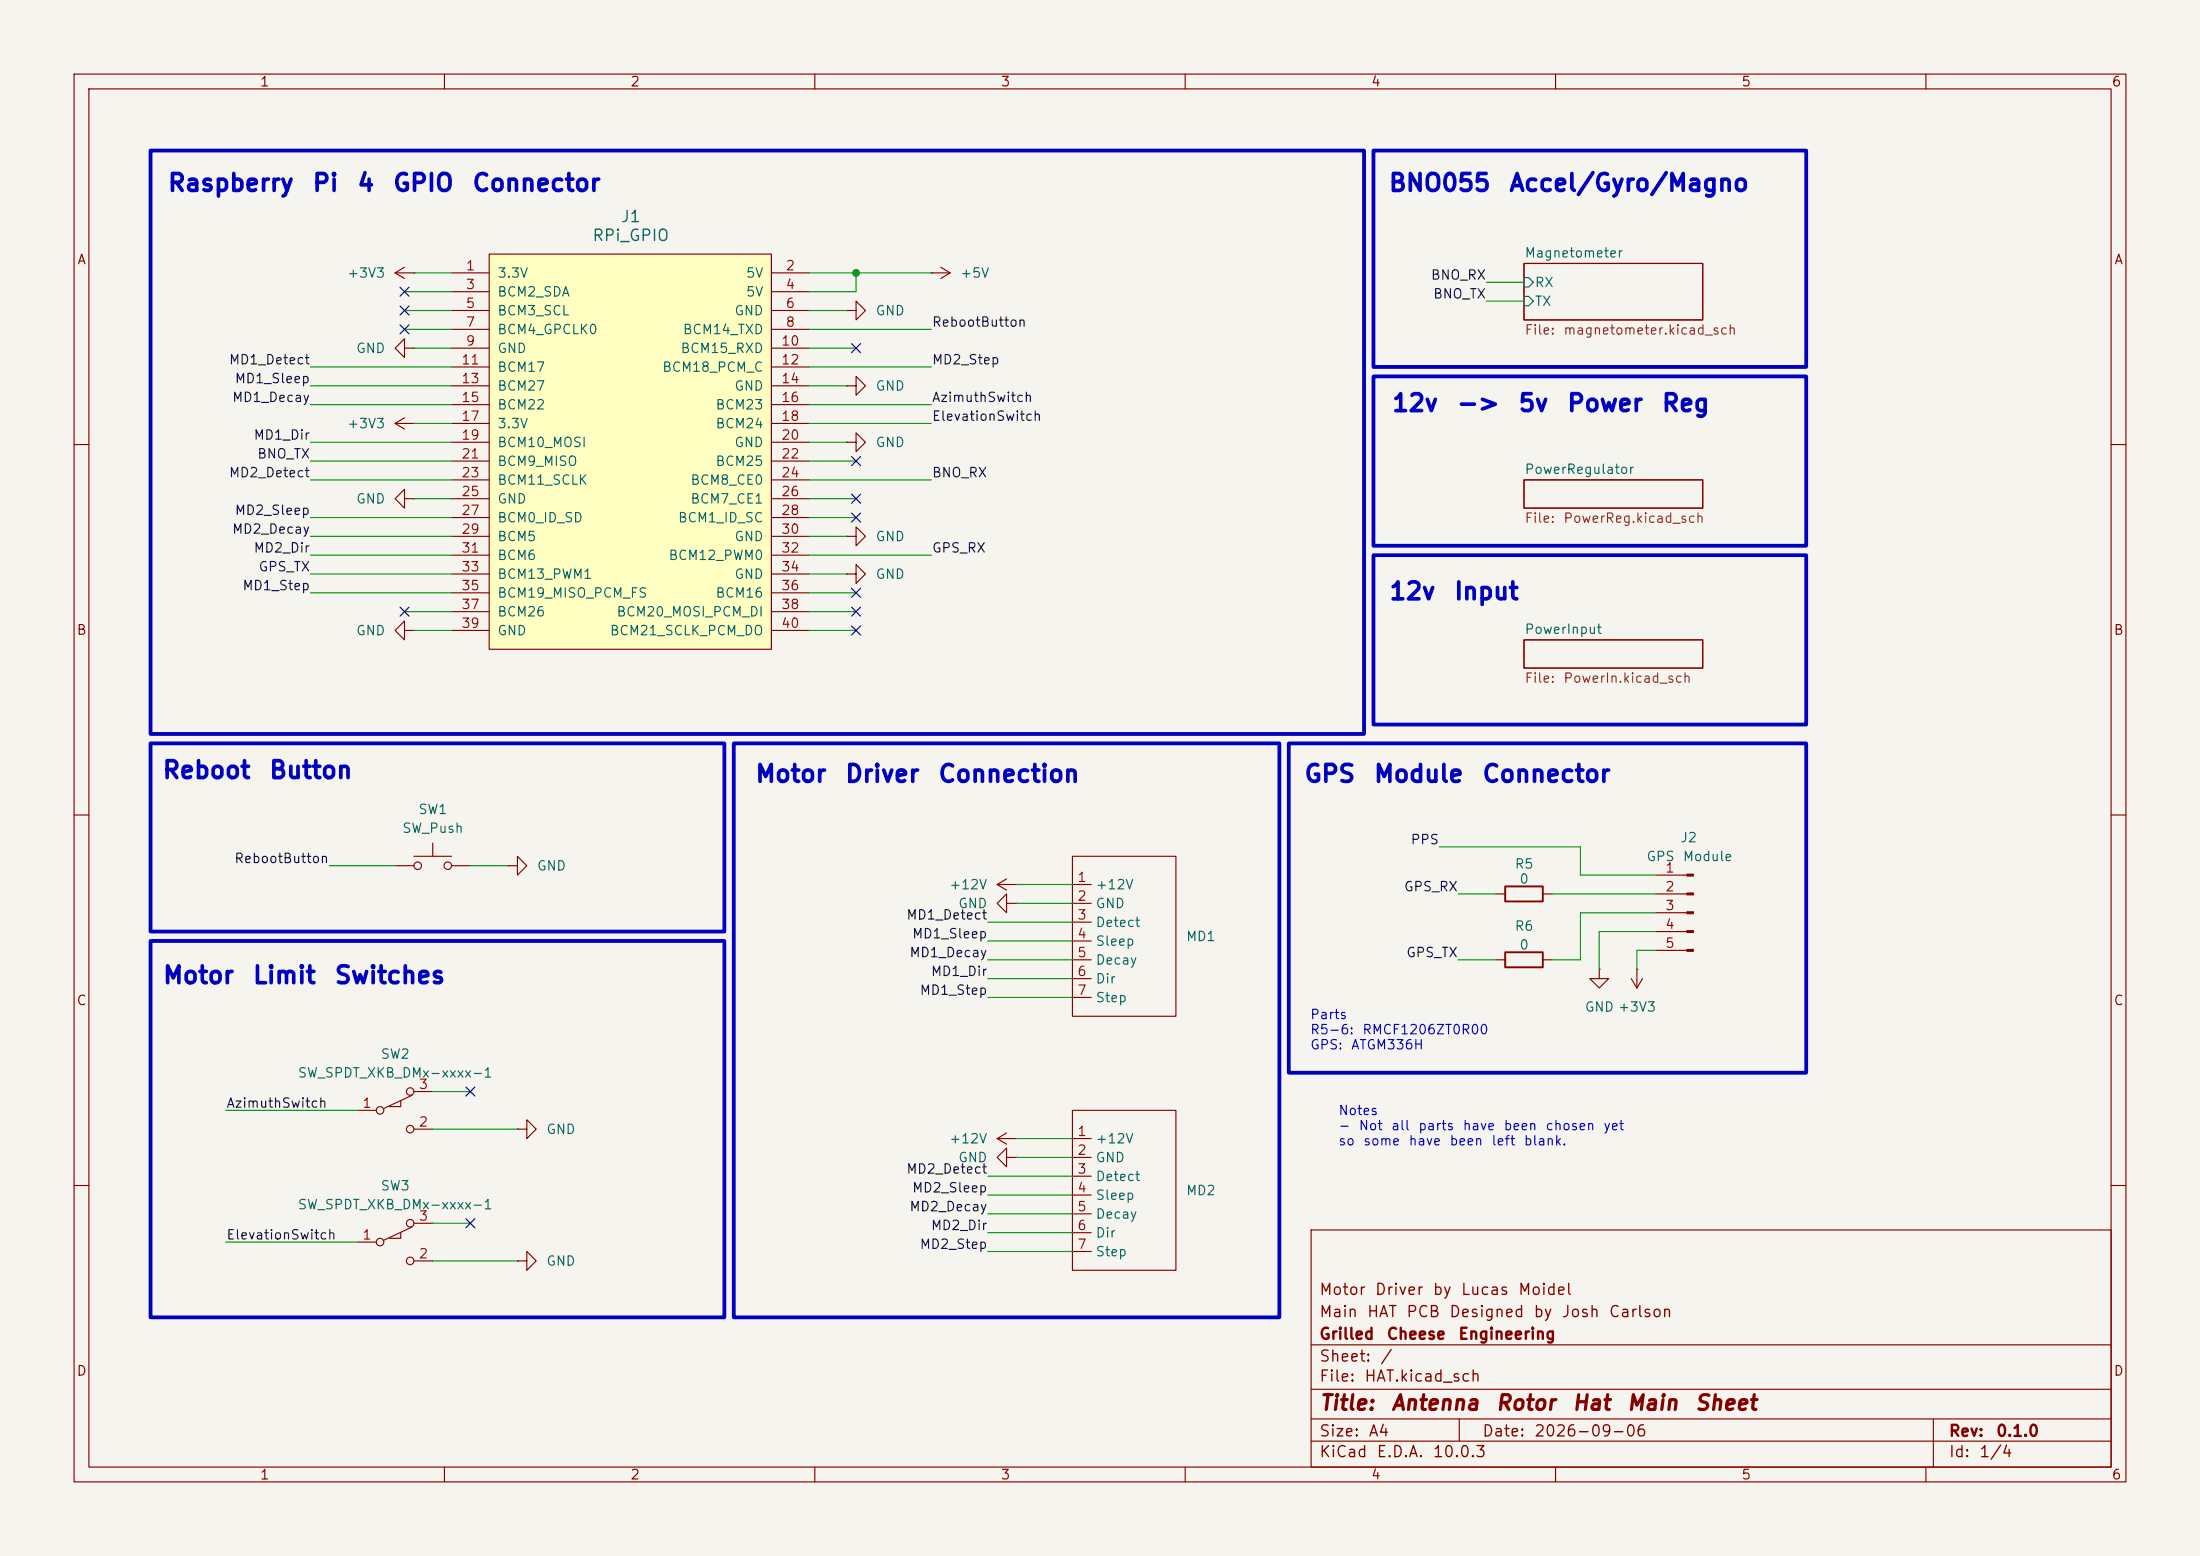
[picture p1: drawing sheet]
<svg xmlns="http://www.w3.org/2000/svg" width="297mm" height="210mm" viewBox="0 0 297 210" stroke-linecap="round" stroke-linejoin="round" font-family="sans-serif">
<path d="M0 0h297v210h-297z" fill="#f5f4ef" stroke="#f5f4ef" stroke-width=".14"/>
<g fill="none" stroke="#840000" stroke-width=".15">
<path d="M10 10h277v190h-277zM12 12h273v186h-273zM60 10v2M110 10v2M160 10v2M210 10v2M260 10v2M53.3 36.8l1.3 .8M53.3 36.8h2.6M54.6 36.1l-1.3 .7M55.9 36.8h.1M125.7 36.8h.1"/>
<path d="M125.7 36.8h2.6M127 36.1l1.3 .7M128.3 36.8l-1.3 .8M205.7 35.6h24.2v7.6h-24.2zM114.3 41.9h1.3v-1.3l1.2 1.3-1.2 1.3v-1.3M114.3 41.9h.1M10 60h2M114.3 77.5h1.3v-1.3l1.2 1.3-1.2 1.2v-1.2M114.3 77.5h.1M114.3 72.4h1.3v-1.3l1.2 1.3-1.2 1.3v-1.3M114.3 72.4h.1M205.7 64.8h24.2v3.8h-24.2z"/>
<path d="M285 60h2M205.7 86.4h24.2v3.8h-24.2zM10 110h2M223.5 118.1h4.2M285 110h2M135.9 121.9v-1.2l-1.3 1.2 1.3 1.3v-1.3h1.3M137.2 121.9h.1M201.9 120.7h1.3M201.9 129.5h1.3M208.3 120.7h1.2M208.3 129.5h1.2M215.9 130.8v1.3h1.3l-1.3 1.3-1.3-1.3h1.3"/>
<path d="M215.9 130.8h.1M220.2 132.1l.8 1.3M221 130.8h.1M221 130.8v2.6M221.7 132.1l-.7 1.3M223.5 120.7h4.2M223.5 123.2h4.2M223.5 125.7h4.2M223.5 128.3h4.2M69.8 152.4h1.3v-1.3l1.3 1.3-1.3 1.3v-1.3M69.8 152.4h.1M135.9 156.2v-1.3l-1.3 1.3 1.3 1.3v-1.3h1.3"/>
<path d="M137.2 156.2h.1M10 160h2M177 166h108v32h-108zM285 160h2M60 198v2M110 198v2M160 198v2M177 194.5h108M177 191.5h108M177 187.5h108M177 181.5h108M197 191.5v3"/>
<path d="M210 198v2M260 198v2M261 191.5v6.5"/>
</g>
<path d="M205.7 37.5h.7l.6 .6-.6 .6h-.7zM205.7 40h.7l.6 .6-.6 .7h-.7z" fill="none" stroke="#006464" stroke-width=".15"/>
<path d="M203.2 119.6h5.1v2.1h-5.1zM203.2 128.5h5.1v2.1h-5.1z" fill="none" stroke="#840000" stroke-width=".25"/>
<g fill="#840000" stroke="#840000" stroke-width=".15">
<path d="M227.7 118h.9v.2h-.9z"/>
<path d="M227.7 120.5h.9v.3h-.9z"/>
<path d="M227.7 123.1h.9v.2h-.9z"/>
<path d="M227.7 125.6h.9v.3h-.9z"/>
<path d="M227.7 128.1h.9v.3h-.9z"/>
</g>
<path d="M66 34.3h38.1v53.3h-38.1z" fill="#ffffc2"/>
<g fill="none" stroke="#840000" stroke-width=".15">
<path d="M61 36.8h5M61 39.4h5M66 34.3h38.1v53.3h-38.1zM104.1 36.8h5.1M104.1 39.4h5.1M53.3 57.2h2.6M53.3 57.2l1.3 .7M54.6 47v-1.3l-1.3 1.3 1.3 1.3v-1.3h1.3M54.6 56.4l-1.3 .8M55.9 47h.1M55.9 57.2h.1M61 41.9h5"/>
<path d="M61 44.5h5M61 47h5M61 49.5h5M61 52.1h5M61 54.6h5M61 57.2h5M61 59.7h5M104.1 41.9h5.1M104.1 44.5h5.1M104.1 47h5.1M104.1 49.5h5.1M104.1 52.1h5.1"/>
<path d="M104.1 54.6h5.1M104.1 57.2h5.1M104.1 59.7h5.1M114.3 52.1h1.3v-1.3l1.2 1.3-1.2 1.2v-1.2M114.3 52.1h.1M114.3 59.7h1.3v-1.3l1.2 1.3-1.2 1.3v-1.3M114.3 59.7h.1M54.6 67.3v-1.3l-1.3 1.3 1.3 1.3v-1.3h1.3M55.9 67.3h.1M61 62.2h5M61 64.8h5M61 67.3h5"/>
<path d="M61 69.9h5M61 72.4h5M61 74.9h5M61 77.5h5M104.1 62.2h5.1M104.1 64.8h5.1M104.1 67.3h5.1M104.1 69.9h5.1M104.1 72.4h5.1M104.1 74.9h5.1M104.1 77.5h5.1M54.6 85.1v-1.3l-1.3 1.3 1.3 1.3v-1.3h1.3"/>
<path d="M55.9 85.1h.1M61 80h5M61 82.6h5M61 85.1h5M104.1 80h5.1M104.1 82.6h5.1M104.1 85.1h5.1M53.3 116.8h2.6M55.9 115.6h5.1M58.4 113.8v1.8M61 116.8h2.5M68.6 116.8h1.2v-1.2l1.3 1.2-1.3 1.3v-1.3"/>
<path d="M68.6 116.8h.1M134.6 119.4l1.3 .7M134.6 119.4h2.6M135.9 118.6l-1.3 .8M137.2 119.4h.1M144.8 115.6h13.9v21.6h-13.9zM144.8 119.4h2.5M144.8 121.9h2.5M144.8 124.5h2.5M144.8 127h2.5M144.8 129.5h2.5M144.8 132.1h2.5"/>
<path d="M144.8 134.6h2.5M48.3 149.9h2.5M54.1 148.6v.8h-1.5M55.6 147.8l-3.8 1.8M55.9 152.4h2.5M55.9 147.3h2.5M134.6 153.7l1.3 .7M134.6 153.7h2.6M135.9 152.9l-1.3 .8M137.2 153.7h.1M144.8 149.9h13.9v21.6h-13.9zM144.8 153.7h2.5"/>
<path d="M144.8 156.2h2.5M144.8 158.8h2.5M48.3 167.6h2.5M54.1 166.4v.7h-1.5M55.6 165.6l-3.8 1.8M55.9 170.2h2.5M55.9 165.1h2.5M69.8 170.2h1.3v-1.3l1.3 1.3-1.3 1.3v-1.3M69.8 170.2h.1M144.8 161.3h2.5M144.8 163.8h2.5M144.8 166.4h2.5"/>
<path d="M144.8 168.9h2.5"/>
<circle cx="56.4" cy="116.8" r=".51"/>
<circle cx="60.5" cy="116.8" r=".51"/>
<circle cx="51.3" cy="149.9" r=".51"/>
<circle cx="55.4" cy="147.3" r=".51"/>
<circle cx="55.4" cy="152.4" r=".51"/>
<circle cx="51.3" cy="167.6" r=".51"/>
<circle cx="55.4" cy="170.2" r=".51"/>
<circle cx="55.4" cy="165.1" r=".51"/>
</g>
<g fill="none" stroke="#009600" stroke-width=".15">
<path d="M54.6 39.4h6.4M55.9 36.8h5.1M109.2 36.8h16.5M115.6 36.8v2.6h-6.4M200.7 38.1h5M41.9 54.6h19.1M41.9 59.7h19.1M41.9 52.1h19.1M41.9 49.5h19.1M54.6 41.9h6.4M54.6 44.5h6.4M55.9 57.2h5.1"/>
<path d="M55.9 47h5.1M109.2 54.6h16.5M109.2 59.7h5.1M109.2 57.2h16.5M109.2 52.1h5.1M109.2 41.9h5.1M109.2 44.5h16.5M109.2 49.5h16.5M109.2 47h6.4M200.7 40.6h5M41.9 64.8h19.1M41.9 62.2h19.1"/>
<path d="M41.9 77.5h19.1M41.9 69.9h19.1M41.9 74.9h19.1M41.9 72.4h19.1M55.9 67.3h5.1M109.2 64.8h16.5M109.2 62.2h6.4M109.2 77.5h5.1M109.2 69.9h6.4M109.2 74.9h16.5M109.2 72.4h5.1M109.2 67.3h6.4"/>
<path d="M41.9 80h19.1M54.6 82.6h6.4M55.9 85.1h5.1M109.2 80h6.4M109.2 82.6h6.4M109.2 85.1h6.4M44.4 116.8h8.9M63.5 116.8h5.1M137.2 119.4h7.6M194.3 114.3h19.1v3.8h10.1M133.3 134.6h11.5M133.3 132.1h11.5"/>
<path d="M133.3 129.5h11.5M133.3 124.5h11.5M133.3 127h11.5M137.2 121.9h7.6M196.8 129.5h5.1M196.8 120.7h5.1M209.5 120.7h14M223.5 123.2h-10.1v6.3h-3.9M223.5 125.7h-7.6v5.1M223.5 128.3h-2.5v2.5M30.5 149.9h17.8M58.4 147.3h5.1"/>
<path d="M58.4 152.4h11.4M133.3 158.8h11.5M137.2 153.7h7.6M137.2 156.2h7.6M30.5 167.6h17.8M58.4 165.1h5.1M58.4 170.2h11.4M133.3 161.3h11.5M133.3 163.8h11.5M133.3 166.4h11.5M133.3 168.9h11.5"/>
</g>
<g fill="none" stroke="#000084" stroke-width=".15">
<path d="M54 38.8l1.2 1.2M55.2 38.8l-1.2 1.2M54 41.3l1.2 1.2M54 43.8l1.2 1.3M55.2 41.3l-1.2 1.2M55.2 43.8l-1.2 1.3M115 46.4l1.2 1.2M116.2 46.4l-1.2 1.2M115 79.4l1.2 1.2M115 69.2l1.2 1.3M115 61.6l1.2 1.2M115 66.7l1.2 1.2"/>
<path d="M116.2 79.4l-1.2 1.2M116.2 69.2l-1.2 1.3M116.2 61.6l-1.2 1.2M116.2 66.7l-1.2 1.2M54 81.9l1.2 1.3M55.2 81.9l-1.2 1.3M115 81.9l1.2 1.3M115 84.5l1.2 1.2M116.2 81.9l-1.2 1.3M116.2 84.5l-1.2 1.2M62.9 146.7l1.2 1.2M64.1 146.7l-1.2 1.2"/>
<path d="M62.9 164.5l1.2 1.2M64.1 164.5l-1.2 1.2"/>
</g>
<path d="M20.3 20.3h163.8v78.8h-163.8zM185.4 20.3h58.4v29.2h-58.4zM185.4 50.8h58.4v22.9h-58.4zM185.4 74.9h58.4v22.9h-58.4zM20.3 100.3h77.5v25.4h-77.5zM99.1 100.3h73.6v77.5h-73.6zM174 100.3h69.8v44.5h-69.8zM20.3 127h77.5v50.8h-77.5z" fill="none" stroke="#0000c2" stroke-width=".51"/>
<circle cx="115.6" cy="36.8" r=".46" fill="#009600" stroke="#009600" stroke-width=".14"/>
<g font-size="2.3" fill="#0000c2">
<text x="22.5" y="26.4">Raspberry</text>
<text x="42" y="26.4">Pi</text>
<text x="48.1" y="26.4">4</text>
<text x="52.9" y="26.4">GPIO</text>
<text x="63.6" y="26.4">Connector</text>
<text x="187.3" y="26.4">BNO055</text>
<text x="203.6" y="26.4">Accel/Gyro/Magno</text>
<text x="187.8" y="56.1">12v</text>
<text x="196.5" y="56.1">-&gt;</text>
<text x="204.8" y="56.1">5v</text>
<text x="211.4" y="56.1">Power</text>
<text x="224.2" y="56.1">Reg</text>
<text x="187.4" y="81.5">12v</text>
<text x="196.2" y="81.5">Input</text>
<text x="21.8" y="105.6">Reboot</text>
<text x="36.2" y="105.6">Button</text>
<text x="101.8" y="106.1">Motor</text>
<text x="114" y="106.1">Driver</text>
<text x="126.5" y="106.1">Connection</text>
<text x="175.9" y="106.1">GPS</text>
<text x="185.3" y="106.1">Module</text>
<text x="200" y="106.1">Connector</text>
<text x="21.9" y="133.3">Motor</text>
<text x="34" y="133.3">Limit</text>
<text x="45" y="133.3">Switches</text>
</g>
<g font-size="2" fill="#840000">
<text x="178" y="190.8">Title:</text>
<text x="187.7" y="190.8">Antenna</text>
<text x="201.8" y="190.8">Rotor</text>
<text x="212.1" y="190.8">Hat</text>
<text x="219.5" y="190.8">Main</text>
<text x="228.7" y="190.8">Sheet</text>
</g>
<g font-size="1.5" fill="#006464">
<text x="79.9" y="32.9">RPi_GPIO</text>
<text x="83.7" y="30.4">J1</text>
</g>
<g font-size="1.5" fill="#840000">
<text x="178" y="178.2">Main</text>
<text x="178" y="175.2">Motor</text>
<text x="184.4" y="178.2">HAT</text>
<text x="185.5" y="175.2">Driver</text>
<text x="189.7" y="178.2">PCB</text>
<text x="193.3" y="175.2">by</text>
<text x="195.5" y="178.2">Designed</text>
<text x="197.1" y="175.2">Lucas</text>
<text x="204.8" y="175.2">Moidel</text>
<text x="206.9" y="178.2">by</text>
<text x="210.7" y="178.2">Josh</text>
<text x="217.1" y="178.2">Carlson</text>
<text x="178" y="184.2">Sheet:</text>
<text x="178" y="181.2">Grilled</text>
<text x="186.2" y="184.2">/</text>
<text x="187.1" y="181.2">Cheese</text>
<text x="196.8" y="181.2">Engineering</text>
<text x="178" y="186.9">File:</text>
<text x="184.1" y="186.9">HAT.kicad_sch</text>
<text x="178" y="197.1">KiCad</text>
<text x="178" y="194.3">Size:</text>
<text x="184.7" y="194.3">A4</text>
<text x="185.7" y="197.1">E.D.A.</text>
<text x="193.3" y="197.1">10.0.3</text>
<text x="200" y="194.3">Date:</text>
<text x="207" y="194.3">2026-09-06</text>
<text x="263" y="194.3">Rev:</text>
<text x="263" y="197.1">Id:</text>
<text x="267.1" y="197.1">1/4</text>
<text x="269.4" y="194.3">0.1.0</text>
</g>
<g font-size="1.3" fill="#840000">
<text x="35" y="12">1</text>
<text x="85" y="12">2</text>
<text x="135" y="12">3</text>
<text x="185" y="12">4</text>
<text x="235" y="12">5</text>
<text x="285" y="12">6</text>
<text x="10.3" y="36">A</text>
<text x="285.3" y="36">A</text>
<text x="10.3" y="86">B</text>
<text x="285.3" y="86">B</text>
<text x="10.3" y="136">C</text>
<text x="285.3" y="136">C</text>
<text x="10.3" y="186">D</text>
<text x="285.3" y="186">D</text>
<text x="35" y="200">1</text>
<text x="85" y="200">2</text>
<text x="135" y="200">3</text>
<text x="185" y="200">4</text>
<text x="235" y="200">5</text>
<text x="285" y="200">6</text>
</g>
<g font-size="1.3" fill="#006464">
<text x="205.7" y="35.1">Magnetometer</text>
<text x="46.8" y="37.8">+3V3</text>
<text x="67.1" y="37.8">3.3V</text>
<text x="67.1" y="40.3">BCM2_SDA</text>
<text x="100.6" y="37.8">5V</text>
<text x="100.6" y="40.3">5V</text>
<text x="129.5" y="37.8">+5V</text>
<text x="207.1" y="39.1">RX</text>
<text x="207.1" y="41.6">TX</text>
<text x="48" y="48">GND</text>
<text x="67.1" y="42.9">BCM3_SCL</text>
<text x="67.1" y="45.4">BCM4_GPCLK0</text>
<text x="67.1" y="48">GND</text>
<text x="91.8" y="48">BCM15_RXD</text>
<text x="92.1" y="45.4">BCM14_TXD</text>
<text x="99.1" y="42.9">GND</text>
<text x="118.1" y="42.9">GND</text>
<text x="67.1" y="50.5">BCM17</text>
<text x="67.1" y="53">BCM27</text>
<text x="89.3" y="50.5">BCM18_PCM_C</text>
<text x="99.1" y="53">GND</text>
<text x="118.1" y="53">GND</text>
<text x="46.8" y="58.1">+3V3</text>
<text x="67.1" y="55.6">BCM22</text>
<text x="67.1" y="58.1">3.3V</text>
<text x="96.5" y="55.6">BCM23</text>
<text x="96.5" y="58.1">BCM24</text>
<text x="67.1" y="60.7">BCM10_MOSI</text>
<text x="67.1" y="63.2">BCM9_MISO</text>
<text x="67.1" y="65.7">BCM11_SCLK</text>
<text x="93.1" y="65.7">BCM8_CE0</text>
<text x="96.5" y="63.2">BCM25</text>
<text x="99.1" y="60.7">GND</text>
<text x="118.1" y="60.7">GND</text>
<text x="205.7" y="64.3">PowerRegulator</text>
<text x="48" y="68.3">GND</text>
<text x="67.1" y="68.3">GND</text>
<text x="67.1" y="70.8">BCM0_ID_SD</text>
<text x="91.4" y="70.8">BCM1_ID_SC</text>
<text x="93.1" y="68.3">BCM7_CE1</text>
<text x="67.1" y="73.4">BCM5</text>
<text x="67.1" y="75.9">BCM6</text>
<text x="90.2" y="75.9">BCM12_PWM0</text>
<text x="99.1" y="73.4">GND</text>
<text x="118.1" y="73.4">GND</text>
<text x="67.1" y="78.4">BCM13_PWM1</text>
<text x="67.1" y="81">BCM19_MISO_PCM_FS</text>
<text x="67.1" y="83.5">BCM26</text>
<text x="83.1" y="83.5">BCM20_MOSI_PCM_DI</text>
<text x="96.5" y="81">BCM16</text>
<text x="99.1" y="78.4">GND</text>
<text x="118.1" y="78.4">GND</text>
<text x="48" y="86.1">GND</text>
<text x="67.1" y="86.1">GND</text>
<text x="82.2" y="86.1">BCM21_SCLK_PCM_DO</text>
<text x="205.7" y="85.9">PowerInput</text>
<text x="54.2" y="112.7">SW_Push</text>
<text x="56.4" y="110.2">SW1</text>
<text x="72.4" y="117.8">GND</text>
<text x="204.4" y="117.6">R5</text>
<text x="205" y="119.6">0</text>
<text x="222.2" y="116.5">GPS</text>
<text x="226.8" y="114">J2</text>
<text x="227.1" y="116.5">Module</text>
<text x="128.1" y="120.4">+12V</text>
<text x="129.3" y="122.9">GND</text>
<text x="147.8" y="120.4">+12V</text>
<text x="147.8" y="122.9">GND</text>
<text x="147.8" y="125.4">Detect</text>
<text x="204.4" y="125.9">R6</text>
<text x="147.8" y="128">Sleep</text>
<text x="147.8" y="130.5">Decay</text>
<text x="160" y="127.3">MD1</text>
<text x="205" y="128.5">0</text>
<text x="147.8" y="133.1">Dir</text>
<text x="147.8" y="135.6">Step</text>
<text x="213.9" y="136.9">GND +3V3</text>
<text x="51.3" y="143.2">SW2</text>
<text x="40.1" y="145.8">SW_SPDT_XKB_DMx-xxxx-1</text>
<text x="73.7" y="153.4">GND</text>
<text x="128.1" y="154.6">+12V</text>
<text x="147.8" y="154.6">+12V</text>
<text x="51.3" y="161">SW3</text>
<text x="129.3" y="157.2">GND</text>
<text x="147.8" y="157.2">GND</text>
<text x="147.8" y="159.7">Detect</text>
<text x="160" y="161.6">MD2</text>
<text x="40.1" y="163.5">SW_SPDT_XKB_DMx-xxxx-1</text>
<text x="147.8" y="162.3">Sleep</text>
<text x="147.8" y="164.8">Decay</text>
<text x="147.8" y="167.3">Dir</text>
<text x="73.7" y="171.2">GND</text>
<text x="147.8" y="169.9">Step</text>
</g>
<g font-size="1.3" fill="#a90000">
<text x="62.8" y="36.8">1</text>
<text x="62.8" y="39.3">3</text>
<text x="62.8" y="41.9">5</text>
<text x="106" y="36.8">2</text>
<text x="106" y="39.3">4</text>
<text x="106" y="41.9">6</text>
<text x="62.8" y="44.4">7</text>
<text x="62.8" y="47">9</text>
<text x="105.4" y="47">10</text>
<text x="106" y="44.4">8</text>
<text x="62.2" y="49.5">11</text>
<text x="62.2" y="52">13</text>
<text x="105.4" y="49.5">12</text>
<text x="105.4" y="52">14</text>
<text x="62.2" y="54.6">15</text>
<text x="62.2" y="57.1">17</text>
<text x="62.2" y="59.7">19</text>
<text x="105.4" y="54.6">16</text>
<text x="105.4" y="57.1">18</text>
<text x="105.4" y="59.7">20</text>
<text x="62.2" y="62.2">21</text>
<text x="62.2" y="64.7">23</text>
<text x="105.4" y="62.2">22</text>
<text x="105.4" y="64.7">24</text>
<text x="62.2" y="67.3">25</text>
<text x="62.2" y="69.8">27</text>
<text x="105.4" y="67.3">26</text>
<text x="105.4" y="69.8">28</text>
<text x="62.2" y="72.4">29</text>
<text x="62.2" y="74.9">31</text>
<text x="62.2" y="77.4">33</text>
<text x="105.4" y="72.4">30</text>
<text x="105.4" y="74.9">32</text>
<text x="105.4" y="77.4">34</text>
<text x="62.2" y="80">35</text>
<text x="62.2" y="82.5">37</text>
<text x="105.4" y="80">36</text>
<text x="105.4" y="82.5">38</text>
<text x="62.2" y="85.1">39</text>
<text x="105.4" y="85.1">40</text>
<text x="145.3" y="119.4">1</text>
<text x="224.7" y="118.1">1</text>
<text x="145.3" y="121.9">2</text>
<text x="145.3" y="124.4">3</text>
<text x="224.7" y="120.6">2</text>
<text x="224.7" y="123.2">3</text>
<text x="224.7" y="125.7">4</text>
<text x="145.3" y="127">4</text>
<text x="145.3" y="129.5">5</text>
<text x="224.7" y="128.2">5</text>
<text x="145.3" y="132.1">6</text>
<text x="145.3" y="134.6">7</text>
<text x="48.8" y="149.8">1</text>
<text x="56.4" y="147.3">3</text>
<text x="56.4" y="152.4">2</text>
<text x="145.3" y="153.6">1</text>
<text x="145.3" y="156.2">2</text>
<text x="145.3" y="158.7">3</text>
<text x="145.3" y="161.3">4</text>
<text x="48.8" y="167.6">1</text>
<text x="56.4" y="165.1">3</text>
<text x="145.3" y="163.8">5</text>
<text x="145.3" y="166.3">6</text>
<text x="56.4" y="170.2">2</text>
<text x="145.3" y="168.9">7</text>
</g>
<g font-size="1.3" fill="#0f0f0f">
<text x="193.1" y="38.1">BNO_RX</text>
<text x="193.4" y="40.6">BNO_TX</text>
<text x="125.7" y="44.4">RebootButton</text>
<text x="30.8" y="49.5">MD1_Detect</text>
<text x="31.6" y="52">MD1_Sleep</text>
<text x="125.7" y="49.5">MD2_Step</text>
<text x="31.2" y="54.6">MD1_Decay</text>
<text x="34.1" y="59.7">MD1_Dir</text>
<text x="125.7" y="54.6">AzimuthSwitch</text>
<text x="125.7" y="57.1">ElevationSwitch</text>
<text x="30.8" y="64.7">MD2_Detect</text>
<text x="34.6" y="62.2">BNO_TX</text>
<text x="125.7" y="64.7">BNO_RX</text>
<text x="31.6" y="69.8">MD2_Sleep</text>
<text x="31.2" y="72.4">MD2_Decay</text>
<text x="34.1" y="74.9">MD2_Dir</text>
<text x="34.8" y="77.4">GPS_TX</text>
<text x="125.7" y="74.9">GPS_RX</text>
<text x="32.6" y="80">MD1_Step</text>
<text x="31.5" y="116.8">RebootButton</text>
<text x="190.4" y="114.3">PPS</text>
<text x="122.3" y="124.4">MD1_Detect</text>
<text x="189.5" y="120.6">GPS_RX</text>
<text x="122.7" y="129.5">MD1_Decay</text>
<text x="123" y="127">MD1_Sleep</text>
<text x="189.8" y="129.5">GPS_TX</text>
<text x="124.1" y="134.6">MD1_Step</text>
<text x="125.6" y="132">MD1_Dir</text>
<text x="30.5" y="149.8">AzimuthSwitch</text>
<text x="122.3" y="158.7">MD2_Detect</text>
<text x="123" y="161.3">MD2_Sleep</text>
<text x="30.5" y="167.6">ElevationSwitch</text>
<text x="122.7" y="163.8">MD2_Decay</text>
<text x="125.6" y="166.3">MD2_Dir</text>
<text x="124.1" y="168.9">MD2_Step</text>
</g>
<g font-size="1.3" fill="#725600">
<text x="205.7" y="45.5">File:</text>
<text x="211" y="45.5">magnetometer.kicad_sch</text>
<text x="205.7" y="70.9">File:</text>
<text x="211" y="70.9">PowerReg.kicad_sch</text>
<text x="205.7" y="92.5">File:</text>
<text x="211" y="92.5">PowerIn.kicad_sch</text>
</g>
<g font-size="1.3" fill="#0000c2">
<text x="176.8" y="137.9">Parts</text>
<text x="176.8" y="139.9">R5-6:</text>
<text x="176.8" y="142">GPS:</text>
<text x="182.3" y="142">ATGM336H</text>
<text x="183.8" y="139.9">RMCF1206ZT0R00</text>
<text x="180.6" y="150.8">Notes</text>
<text x="180.6" y="152.9">-</text>
<text x="180.6" y="154.9">so</text>
<text x="183.3" y="152.9">Not</text>
<text x="183.9" y="154.9">some</text>
<text x="187.7" y="152.9">all</text>
<text x="190.1" y="154.9">have</text>
<text x="191.4" y="152.9">parts</text>
<text x="195.6" y="154.9">been</text>
<text x="197.4" y="152.9">have</text>
<text x="201.2" y="154.9">left</text>
<text x="202.9" y="152.9">been</text>
<text x="205.6" y="154.9">blank.</text>
<text x="208.5" y="152.9">chosen</text>
<text x="216.4" y="152.9">yet</text>
</g>
</svg>
